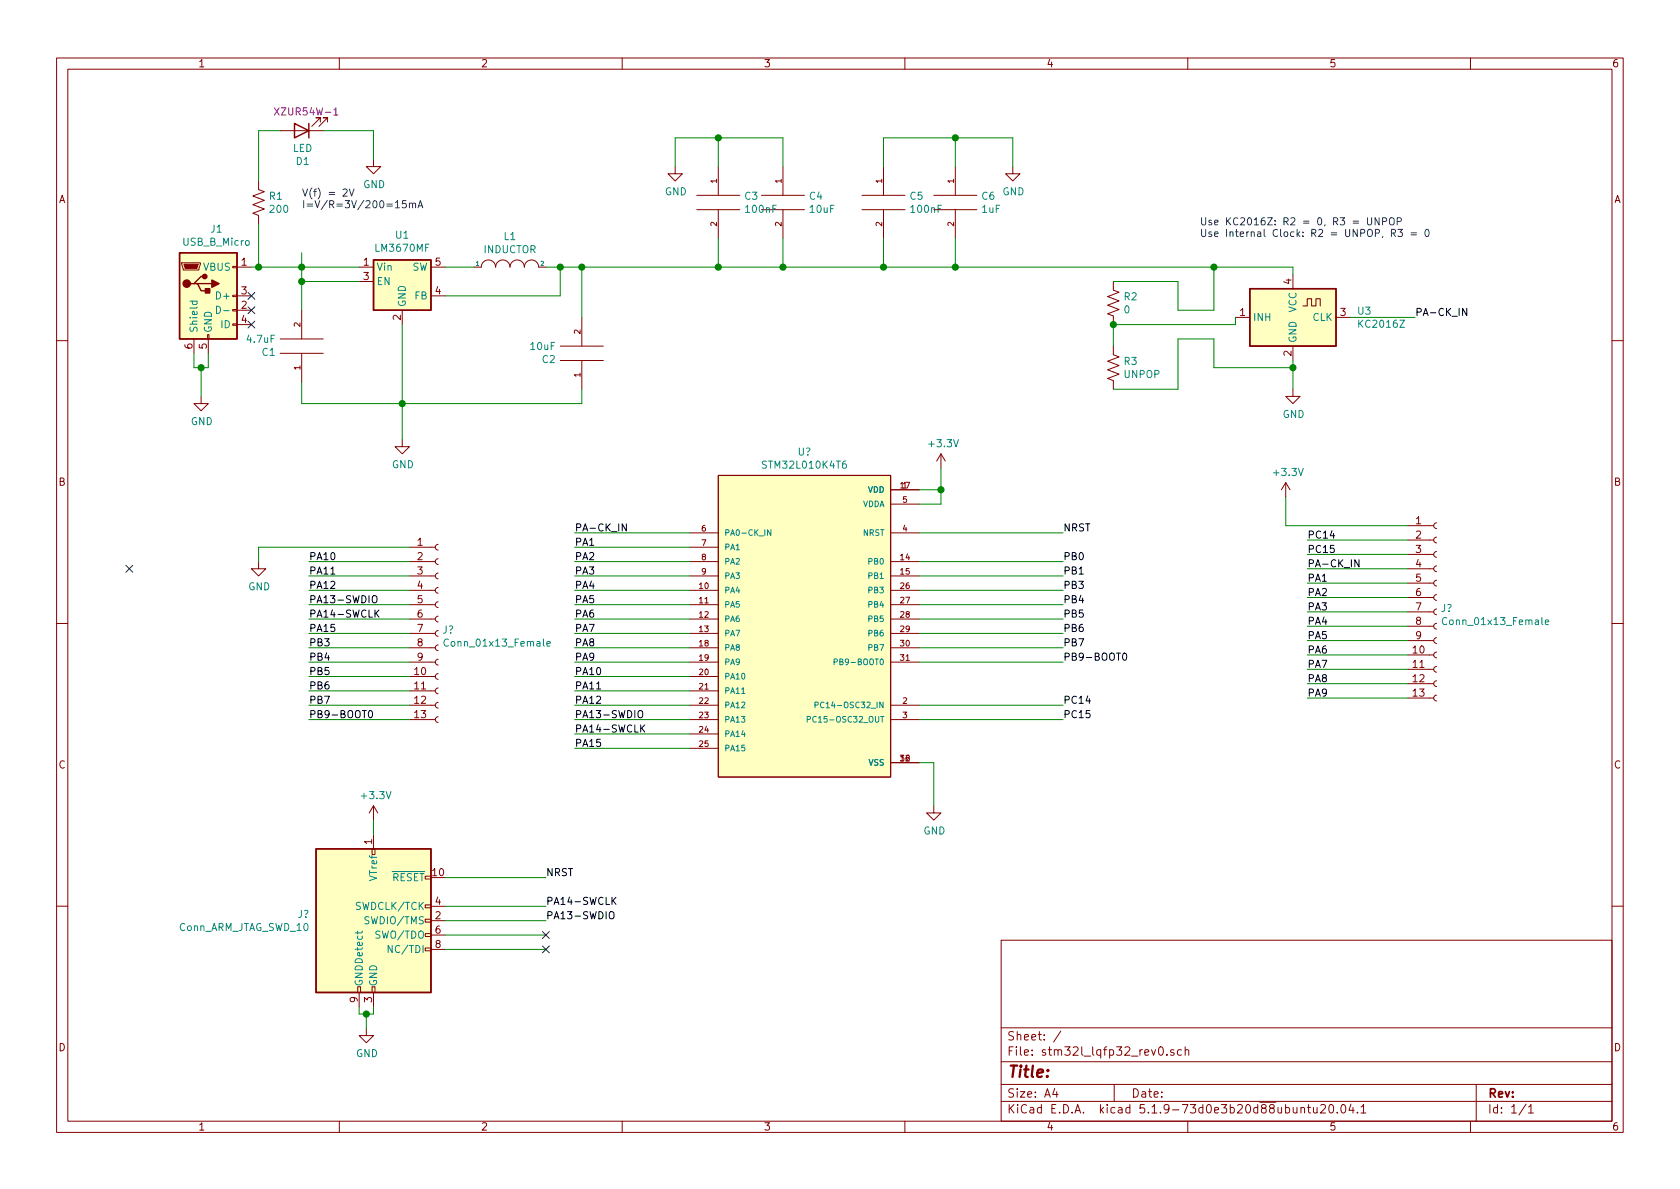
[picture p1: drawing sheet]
<svg xmlns="http://www.w3.org/2000/svg" width="297mm" height="210mm" viewBox="0 0 297 210" stroke-linecap="round" stroke-linejoin="round" font-family="sans-serif">
<g fill="none" stroke="#840000" stroke-width=".18">
<path d="M10 10.3h277v189.9h-277zM12 12.2h273v186.1h-273zM60 10.3v1.9M110 10.3v1.9M160 10.3v1.9M210 10.3v1.9M260 10.3v1.9M45.7 32v1.5l1 .4-2 .8 2 .7-2 .8 2 .8-2 .7 1 .4v1.5M49.5 23.1h7.6M56.6 21.6v-.8h-.7h.7l-1.5 1.5M57.9 21.6v-.8h-.8h.8l-1.5 1.5M66 28.2v1.3h1.3l-1.3 1.2-1.2-1.2h1.2"/>
<path d="M119.4 29.5v1.2h1.2l-1.2 1.3-1.3-1.3h1.3M123.2 37.1h7.6M123.2 34.5h7.6M127 29.5v5M127 37.1v5.1M134.6 37.1h7.6M134.6 34.5h7.6M138.4 29.5v5M138.4 37.1v5.1M152.4 37.1h7.6M152.4 34.5h7.6M156.2 29.5v5"/>
<path d="M156.2 37.1v5.1M165.1 37.1h7.6M165.1 34.5h7.6M168.9 29.5v5M168.9 37.1v5.1M179.1 29.5v1.2h1.2l-1.2 1.3-1.3-1.3h1.3M32.1 46.5h3.3v.2l-.2 1h-2.8zM34.3 59.9v2.6M36.7 59.2h.3v.7h-.3zM36.8 59.9v2.6M41.1 57.3h.8v.2h-.8zM41.1 54.7h.8v.3h-.8z"/>
<path d="M41.1 52.2h.8v.2h-.8zM41.1 47.1h.8v.3h-.8zM41.9 47.2h2.5M41.9 54.9h2.5M41.9 52.3h2.5M41.9 57.4h2.5M49.5 59.9h7.6M53.3 54.9v5M63.5 47.2h2.5M63.5 49.8h2.5M71.1 54.9v2.5M76.2 47.2h2.5"/>
<path d="M76.2 52.3h2.5M83.8 47.2h1.3a1.27 1.27 0 0 1 1.3-1.2 1.27 1.27 0 0 1 1.2 1.2 1.27 1.27 0 0 1 1.3-1.2 1.27 1.27 0 0 1 1.3 1.2 1.27 1.27 0 0 1 1.2-1.2 1.27 1.27 0 0 1 1.3 1.2 1.27 1.27 0 0 1 1.3-1.2 1.27 1.27 0 0 1 1.2 1.2h1.3M102.9 56.1v5.1M196.8 49.8v1.5l1.1 .4-2.1 .7 2.1 .8-2.1 .8 2.1 .7-2.1 .8 1 .4v1.5M218.4 56.1h2.6M228.6 48.5v2.5M230.4 54.1h.7v-1.3h.8v1.3h.8v-1.3h.7v1.3M236.2 56.1h2.6M10 60.2h2M35.6 70.1v1.3h1.2l-1.2 1.2-1.3-1.2h1.3M49.5 62.5h7.6M53.3 62.5v5.1"/>
<path d="M71.1 77.7v1.3h1.3l-1.3 1.3-1.3-1.3h1.3M99.1 61.2h7.6M99.1 63.7h7.6M102.9 63.7v5.1M196.8 61.2v1.5l1.1 .4-2.1 .8 2.1 .7-2.1 .8 2.1 .8-2.1 .7 1 .4v1.5M228.6 68.8v1.3h1.3l-1.3 1.3-1.3-1.3h1.3M228.6 61.2v2.5M285 60.2h2M45.7 99.3v1.3h1.3l-1.3 1.2-1.3-1.2h1.3M72.4 99.3h4.6M72.4 96.8h4.6M77.5 98.8l-.3 .1-.2 .3 .1 .4 .4 .2"/>
<path d="M77.5 96.3l-.3 .1-.2 .3 .1 .4 .4 .2M121.9 99.3h5.1M121.9 94.2h5.1M121.9 96.8h5.1M127 84.1h30.5v53.3h-30.5zM157.5 86.6h5.1M157.5 99.3h5.1M157.5 94.2h5.1M157.5 89.1h5.1M166.4 80.3l-.8 1.2M166.4 80.3v2.5M166.4 80.3l.7 1.2"/>
<path d="M227.3 85.3l-.7 1.3M227.3 85.3v2.6M227.3 85.3l.8 1.3M248.9 98h4.6M248.9 95.5h4.6M248.9 93h4.6M254 97.5l-.3 .1-.2 .4 .1 .3 .4 .2M254 95l-.3 .1-.2 .3 .1 .4 .4 .2M254 92.5l-.3 .1-.2 .3 .1 .4 .4 .2M10 110.3h2M72.4 104.4h4.6M72.4 106.9h4.6"/>
<path d="M72.4 109.5h4.6M72.4 112h4.6M72.4 101.8h4.6M72.4 114.5h4.6M72.4 117.1h4.6M72.4 119.6h4.6M77.5 119.1l-.3 .1-.2 .4 .1 .3 .4 .2M77.5 116.6l-.3 .1-.2 .3 .1 .4 .4 .2M77.5 114l-.3 .1-.2 .4 .1 .4 .4 .2M77.5 111.5l-.3 .1-.2 .3 .1 .4 .4 .2M77.5 109l-.3 .1-.2 .3 .1 .4 .4 .2M77.5 106.4l-.3 .1-.2 .4 .1 .3 .4 .2"/>
<path d="M77.5 103.9l-.3 .1-.2 .3 .1 .4 .4 .2M77.5 101.3l-.3 .1-.2 .4 .1 .4 .4 .2M121.9 104.4h5.1M121.9 106.9h5.1M121.9 109.5h5.1M121.9 112h5.1M121.9 101.8h5.1M121.9 114.5h5.1M121.9 117.1h5.1M121.9 119.6h5.1M157.5 104.4h5.1M157.5 106.9h5.1"/>
<path d="M157.5 109.5h5.1M157.5 112h5.1M157.5 101.8h5.1M157.5 114.5h5.1M157.5 117.1h5.1M248.9 118.4h4.6M248.9 115.8h4.6M248.9 113.3h4.6M248.9 110.7h4.6M248.9 108.2h4.6M248.9 105.7h4.6M248.9 103.1h4.6"/>
<path d="M248.9 100.6h4.6M254 117.9l-.3 .1-.2 .3 .1 .4 .4 .2M254 115.3l-.3 .1-.2 .3 .1 .4 .4 .2M254 112.8l-.3 .1-.2 .3 .1 .4 .4 .2M254 110.2l-.3 .1-.2 .4 .1 .3 .4 .2M254 107.7l-.3 .1-.2 .3 .1 .4 .4 .2M254 105.2l-.3 .1-.2 .3 .1 .4 .4 .2M254 102.6l-.3 .1-.2 .3 .1 .4 .4 .2M254 100.1l-.3 .1-.2 .3 .1 .4 .4 .2M285 110.3h2M72.4 124.7h4.6M72.4 122.2h4.6"/>
<path d="M72.4 127.2h4.6M77.5 126.7l-.3 .1-.2 .4 .1 .4 .4 .2M77.5 124.2l-.3 .1-.2 .3 .1 .4 .4 .2M77.5 121.7l-.3 .1-.2 .3 .1 .4 .4 .2M121.9 124.7h5.1M121.9 122.2h5.1M121.9 127.2h5.1M121.9 129.8h5.1M121.9 132.3h5.1M157.5 134.9h5.1M157.5 124.7h5.1M157.5 127.2h5.1"/>
<path d="M248.9 123.4h4.6M248.9 120.9h4.6M254 122.9l-.3 .1-.2 .4 .1 .3 .4 .2M254 120.4l-.3 .1-.2 .3 .1 .4 .4 .2M65.8 150.1h.5v1h-.5zM66 142.5v2.5M66 147.6v2.5M66 142.5l-.7 1.3M66 142.5l.8 1.3M75.2 154.9h1v.5h-1zM165.1 142.5v1.3h1.3l-1.3 1.2-1.3-1.2h1.3M10 160.2h2"/>
<path d="M63.2 174.5h.6v1h-.6zM63.5 175.5v2.5M65.8 174.5h.5v1h-.5zM66 175.5v2.5M75.2 160h1v.5h-1zM75.2 165.1h1v.5h-1zM75.2 162.6h1v.5h-1zM75.2 167.6h1v.5h-1zM76.2 162.8h2.5M76.2 160.3h2.5M76.2 165.3h2.5M76.2 167.9h2.5"/>
<path d="M177 166.3h108v32h-108zM285 160.2h2M60 198.3v1.9M64.8 181.9v1.2h1.2l-1.2 1.3-1.3-1.3h1.3M110 198.3v1.9M160 198.3v1.9M177 194.8h108M177 191.8h108M177 187.8h108M177 181.8h108M186.5 192.5l-.4 1h1M186.8 193v1"/>
<path d="M187.6 182.3l-1.3 2M197 191.8v3M205 185.3l.2-.2a.8 .8 0 0 1 .5 .8 .8 .8 0 0 1-.5 .7l-.2-.1-.2-.5zM206.3 186.5v.1M207.5 185.7a.37 .37 0 0 0-.5 .1v.2l.5 .2 .1 .1-.2 .3-.4-.1M208.9 185.7l-.4-.1-.3 .3 .1 .6 .2 .1 .4-.1M209.5 185.7h.1a.37 .37 0 0 1 .6 .1v.8M209.5 185.1v1.5M210 198.3v1.9M230 196l.2-.2 .4 .1 .1 .9M230 195.8v1M231.2 195.8h.5"/>
<path d="M231.4 195.3v1.3l.3 .2M232.2 195.8l.1 .9 .4 .1 .2-.1M232.9 195.8v1M233.5 195.5l.2-.2h.4l.3 .5-.9 1h.9M235.2 195.4l.2-.1a.94 .94 0 0 1 0 1.5 .82 .82 0 0 1-.2-1.4zM236.4 196.7v.1M237.3 195.4l.1-.1a.8 .8 0 0 1 .6 .8 .8 .8 0 0 1-.6 .7 1 1 0 0 1-.1-1.4zM238.9 195.2l-.4 1.1h.9M239.2 195.8v1M240 196.7v.1M240.6 195.8l.5-.5v1.5M240.6 196.8h.9"/>
<path d="M260 198.3v1.9M261 191.8v6.5M269.8 195.2l-1.2 2M270.3 195.8l.4-.5v1.5M270.3 196.8h.8"/>
</g>
<g fill="#ffffc2" stroke="#ffffc2" stroke-width=".18">
<path d="M31.7 44.7h10.2v15.2h-10.2z"/>
<path d="M221 51h15.2v10.2h-15.2z"/>
<path d="M66 46h10.2v8.9h-10.2z"/>
<path d="M127 84.1h30.5v53.3h-30.5z"/>
<path d="M55.9 150.1h20.3v25.4h-20.3z"/>
</g>
<path d="M52.1 21.8l2.5 1.3-2.5 1.3zM54.6 21.8v2.6M31.7 44.7h10.2v15.2h-10.2zM34.3 50.2h.6l.7 1.2h1.2M34.9 50.2h2.6M36.2 48.9h-.6l-1.3 1.3h-.6M66 46h10.2v8.9h-10.2zM221 51h15.2v10.2h-15.2zM55.9 150.1h20.3v25.4h-20.3z" fill="none" stroke="#840000" stroke-width=".25"/>
<g fill="#840000" stroke="#840000" stroke-width=".25">
<path d="M36.3 51h.8v.8h-.8z"/>
<path d="M37.5 49.5l1.2 .7-1.2 .6z"/>
<circle cx="33" cy="50.2" r=".63"/>
<circle cx="36.2" cy="48.9" r=".38"/>
</g>
<path d="M32.5 46.7h2.6l-.3 .8h-2z" fill="#840000" stroke="#840000" stroke-width=".18"/>
<g fill="none" stroke="#008484" stroke-width=".18">
<path d="M33.6 53.3h1.2M34.1 53.3l-.1 .3 .2 .3 .6-.1v-.5M38.3 54.1a.64 .64 0 0 1 .7 .7 .64 .64 0 0 1-.7 .6zM39.5 54.9h1M136.3 93.7v1l-.6-1v1M149.6 81.5l-.4 .1a.87 .87 0 0 0 0 1.2l.4-.1v-.6l-.4-.1-.3 .3M79.3 113.1a.6 .6 0 0 0-.9 .5 .6 .6 0 0 0 .6 .7l.3-.2M96.7 113.8l.6-.1-.1-.2-.3-.1-.2 .2v.6h.5M147.5 117.1l.5-.1v-.4l-.5-.1v1M255.8 109.3a.6 .6 0 0 0-.8 .4 .6 .6 0 0 0 .6 .8l.2-.2M273.2 110l.6-.1v-.2l-.4-.1-.2 .2 .1 .6h.5M131.1 122.6h.6"/>
<path d="M142.7 127.2h.5l.1-.4-.6-.1v1M144.1 124.7l.5-.1v-.4l-.5-.1v1.1M145.7 124.2a.46 .46 0 0 0-.6 .4 .46 .46 0 0 0 .6 .5M63.2 164.7v.4M64.1 164.7l-.2 .3h-1.1M69.3 167.2v1.2l-.7-1.2v1.2"/>
</g>
<path d="M48.5 19.1l.9 1.2M49.4 19.1l-.9 1.2M59 20.3h.8" fill="none" stroke="#840084" stroke-width=".18"/>
<g fill="none" stroke="#008400" stroke-width=".18">
<path d="M45.7 39.6v7.6M49.5 23.1h-3.8v8.9M57.1 23.1h8.9v5.1M119.4 29.5v-5.1h19v5.1M127 24.4v5.1M156.2 29.5v-5.1h22.9v5.1M168.9 24.4v5.1M44.4 47.2h19.1M53.3 49.8h10.2M53.3 44.7v10.2M71.1 57.4v20.3M78.7 47.2h5.1"/>
<path d="M96.5 47.2h132.1v1.3M99.1 47.2v5.1h-20.4M102.9 47.2v8.9M127 42.2v5M138.4 42.2v5M156.2 42.2v5M168.9 42.2v5M214.6 47.2v7.7h-6.3v-5.1h-11.5M218.4 56.1v1.3h-21.6v3.8M238.8 56.1h11.4M34.3 62.5v2.5h2.5v-2.5M35.6 65v5.1"/>
<path d="M53.3 67.6v3.8h49.6v-2.6M228.6 65h-14v-5.1h-6.3v8.9h-11.5M228.6 63.7v5.1M54.6 99.3h17.8M72.4 96.8h-26.7v2.5M101.6 94.2h20.3M101.6 99.3h20.3M101.6 96.8h20.3M162.6 86.6h3.8M162.6 94.2h25.4M162.6 99.3h25.4M166.4 82.8v6.3h-3.8"/>
<path d="M227.3 87.9v5.1h21.6M231.1 95.5h17.8M231.1 98h17.8M54.6 112h17.8M54.6 117.1h17.8M54.6 104.4h17.8M54.6 106.9h17.8M54.6 109.5h17.8M54.6 114.5h17.8M54.6 119.6h17.8M54.6 101.8h17.8M101.6 112h20.3"/>
<path d="M101.6 117.1h20.3M101.6 104.4h20.3M101.6 106.9h20.3M101.6 109.5h20.3M101.6 114.5h20.3M101.6 119.6h20.3M101.6 101.8h20.3M162.6 112h25.4M162.6 117.1h25.4M162.6 104.4h25.4M162.6 106.9h25.4M162.6 109.5h25.4"/>
<path d="M162.6 114.5h25.4M162.6 101.8h25.4M231.1 100.6h17.8M231.1 103.1h17.8M231.1 105.7h17.8M231.1 108.2h17.8M231.1 110.7h17.8M231.1 113.3h17.8M231.1 115.8h17.8M231.1 118.4h17.8M54.6 124.7h17.8M54.6 127.2h17.8"/>
<path d="M54.6 122.2h17.8M101.6 124.7h20.3M101.6 127.2h20.3M101.6 122.2h20.3M101.6 129.8h20.3M101.6 132.3h20.3M162.6 124.7h25.4M162.6 127.2h25.4M162.6 134.9h2.5v7.6M231.1 120.9h17.8M231.1 123.4h17.8M66 145v2.6"/>
<path d="M78.7 155.2h17.8M63.5 178v1.3h2.5v-1.3M64.8 179.3v2.6M78.7 162.8h17.8M78.7 160.3h17.8M78.7 167.9h17.8M78.7 165.3h17.8"/>
</g>
<g fill="none" stroke="#000" stroke-width=".18">
<path d="M259.3 54.5v1.3l-.7-1.3v1.3M110.7 92.6v1.3l-.7-1.3v1.3M240.3 99v1.2l-.8-1.2v1.2M58.5 101.5h.7M65.9 105.5a.45 .45 0 0 1 .7 0 .88 .88 0 0 1-.3 1.1l-.3-.1a1.07 1.07 0 0 1-.1-1zM66.5 108.4l.5 .7M67 107.9l-.7 .7M198.6 115.6l.2-.1a.67 .67 0 0 1 .4 .6 .67 .67 0 0 1-.4 .7l-.3-.5zM65.3 125.8l.1-.2a.67 .67 0 0 1 .5 .7 .67 .67 0 0 1-.5 .6l-.3-.5zM105.5 121.8h.7M112.9 125.8a.45 .45 0 0 1 .7 0 .88 .88 0 0 1-.3 1.1h-.3a1.07 1.07 0 0 1-.1-1.1zM113.5 128.7l.5 .8"/>
<path d="M114 128.2l-.7 .7M108.4 159.2l.5 .7M108.9 158.7l-.7 .7M107.8 161.4a.45 .45 0 0 1 .7 0 .88 .88 0 0 1-.2 1.1l-.4-.1a1.07 1.07 0 0 1-.1-1z"/>
</g>
<g fill="none" stroke="#0000c2" stroke-width=".18">
<path d="M60.7 33.5l.4-.1 .3 .4-.8 .9h.8M61.7 33.4l.5 1.3 .4-1.3M71.8 35.5h-.6l-.1 .6 .5-.1 .3 .2v.3l-.3 .2-.5-.1M72.4 36l.2-.1 .3 .1v.7M72.4 35.9v.8M72.9 36.1l.2-.2 .3 .1 .1 .7M73.9 36.7l.4-1.2 .5 1.2M74 36.4h.6M241.8 38.5v1l.2 .3 .4-.1 .1-.2v-1M243.8 38.5v1.3l-.7-1.3v1.3M244.4 39.2l.7-.1 .1-.2-.1-.3-.2-.1h-.5v1.3M245.7 38.7l.1-.1a.42 .42 0 0 1 .7 .1 .88 .88 0 0 1-.3 1.1l-.4-.1a1.07 1.07 0 0 1-.1-1z"/>
<path d="M247 39.2l.7-.1v-.5l-.7-.1v1.3M246 41.2h.6l.1-.5-.2-.1h-.5v1.2M246.3 41.2l.4 .6M247.2 40.6h.8l-.5 .4 .4 .2v.5l-.2 .1-.5-.1M249.5 41.2h.9M249.5 41.5h.9M252.1 40.7l.1-.1a.67 .67 0 0 1 .5 .6 .67 .67 0 0 1-.5 .6l-.3-.5z"/>
</g>
<g fill="#008400" stroke="#008400" stroke-width=".25">
<circle cx="156.2" cy="47.2" r=".51"/>
<circle cx="102.9" cy="47.2" r=".51"/>
<circle cx="99.1" cy="47.2" r=".51"/>
<circle cx="71.1" cy="71.4" r=".51"/>
<circle cx="53.3" cy="49.8" r=".51"/>
<circle cx="53.3" cy="47.2" r=".51"/>
<circle cx="45.7" cy="47.2" r=".51"/>
<circle cx="166.4" cy="86.6" r=".51"/>
<circle cx="196.9" cy="57.4" r=".51"/>
<circle cx="64.8" cy="179.3" r=".51"/>
<circle cx="127" cy="24.4" r=".51"/>
<circle cx="168.9" cy="24.4" r=".51"/>
<circle cx="138.4" cy="47.2" r=".51"/>
<circle cx="127" cy="47.2" r=".51"/>
<circle cx="228.6" cy="65" r=".51"/>
<circle cx="214.6" cy="47.2" r=".51"/>
<circle cx="168.9" cy="47.2" r=".51"/>
<circle cx="35.6" cy="65" r=".51"/>
</g>
<path d="M43.8 54.2l1.3 1.3M43.8 56.8l1.3 1.2M43.8 51.7l1.3 1.2M45.1 54.2l-1.3 1.3M45.1 56.8l-1.3 1.2M45.1 51.7l-1.3 1.2M22.3 100l1.2 1.2M23.5 100l-1.2 1.2M95.9 167.3l1.2 1.2M95.9 164.7l1.2 1.3M97.1 167.3l-1.2 1.2M97.1 164.7l-1.2 1.3" fill="none" stroke="#000084" stroke-width=".18"/>
<text font-size="2.8" fill="#840000" x="178" y="190.5">Title:</text>
<g font-size="2.1" fill="#840000">
<text x="178" y="184">Sheet: /</text>
<text x="178" y="186.7">File: stm32l_lqfp32_rev0.sch</text>
<text x="178" y="196.9">KiCad E.D.A. kicad 5.1.9-73d0e3b20d88ubuntu20.04.1</text>
<text x="178" y="194.1">Size: A4</text>
<text x="200" y="194.1">Date:</text>
<text x="263" y="194.1">Rev:</text>
<text x="263" y="196.9">Id: 1/1</text>
</g>
<g font-size="1.8" fill="#840000">
<text x="35" y="11.9">1</text>
<text x="85" y="11.9">2</text>
<text x="135" y="11.9">3</text>
<text x="185" y="11.9">4</text>
<text x="235" y="11.9">5</text>
<text x="285" y="11.9">6</text>
<text x="10.4" y="35.9">A</text>
<text x="285.4" y="35.9">A</text>
<text x="42.7" y="47">1</text>
<text x="64.3" y="47">1</text>
<text x="77" y="47">5</text>
<text x="42.7" y="52.1">3</text>
<text x="64.3" y="49.5">3</text>
<text x="77" y="52.1">4</text>
<text x="228.3" y="50.3" transform="rotate(-90 228.3 50.3)">4</text>
<text x="42.7" y="54.6">2</text>
<text x="42.7" y="57.1">4</text>
<text x="70.9" y="56.6" transform="rotate(-90 70.9 56.6)">2</text>
<text x="219.2" y="55.9">1</text>
<text x="237" y="55.9">3</text>
<text x="34" y="61.7" transform="rotate(-90 34 61.7)">6</text>
<text x="36.6" y="61.7" transform="rotate(-90 36.6 61.7)">5</text>
<text x="228.3" y="63" transform="rotate(-90 228.3 63)">2</text>
<text x="10.4" y="85.9">B</text>
<text x="285.4" y="85.9">B</text>
<text x="250.3" y="92.7">1</text>
<text x="250.3" y="95.2">2</text>
<text x="73.8" y="96.5">1</text>
<text x="73.8" y="99.1">2</text>
<text x="73.8" y="101.6">3</text>
<text x="250.3" y="97.8">3</text>
<text x="250.3" y="100.3">4</text>
<text x="73.8" y="104.1">4</text>
<text x="73.8" y="106.7">5</text>
<text x="250.3" y="102.9">5</text>
<text x="250.3" y="105.4">6</text>
<text x="250.3" y="107.9">7</text>
<text x="73.8" y="109.2">6</text>
<text x="73.8" y="111.8">7</text>
<text x="250.3" y="110.5">8</text>
<text x="250.3" y="113">9</text>
<text x="73.3" y="119.4">10</text>
<text x="73.8" y="114.3">8</text>
<text x="73.8" y="116.8">9</text>
<text x="249.9" y="115.6">10</text>
<text x="249.9" y="118.1">11</text>
<text x="73.3" y="121.9">11</text>
<text x="73.3" y="124.5">12</text>
<text x="249.9" y="120.6">12</text>
<text x="249.9" y="123.2">13</text>
<text x="73.3" y="127">13</text>
<text x="10.4" y="135.9">C</text>
<text x="285.4" y="135.9">C</text>
<text x="65.8" y="149.3" transform="rotate(-90 65.8 149.3)">1</text>
<text x="76.5" y="154.9">10</text>
<text x="77" y="160">4</text>
<text x="77" y="162.6">2</text>
<text x="77" y="165.1">6</text>
<text x="77" y="167.6">8</text>
<text x="63.2" y="177.3" transform="rotate(-90 63.2 177.3)">9</text>
<text x="65.8" y="177.3" transform="rotate(-90 65.8 177.3)">3</text>
<text x="10.4" y="185.9">D</text>
<text x="285.4" y="185.9">D</text>
<text x="35" y="199.9">1</text>
<text x="85" y="199.9">2</text>
<text x="135" y="199.9">3</text>
<text x="185" y="199.9">4</text>
<text x="235" y="199.9">5</text>
<text x="285" y="199.9">6</text>
</g>
<text font-size="1.8" fill="#840084" x="49.2" y="20.4">XZUR54W-1</text>
<g font-size="1.8" fill="#008484">
<text x="51.8" y="26.9">LED</text>
<text x="52.4" y="29.2">D1</text>
<text x="47.7" y="35.3">R1</text>
<text x="64.2" y="33.3">GND</text>
<text x="117.6" y="34.5">GND</text>
<text x="131.7" y="35.3">C3</text>
<text x="143.2" y="35.3">C4</text>
<text x="160.9" y="35.3">C5</text>
<text x="173.6" y="35.3">C6</text>
<text x="177.2" y="34.5">GND</text>
<text x="37.3" y="41.1">J1</text>
<text x="47.9" y="37.6">200</text>
<text x="132" y="37.6">100nF</text>
<text x="143.3" y="37.6">10uF</text>
<text x="161.2" y="37.6">100nF</text>
<text x="173.7" y="37.6">1uF</text>
<text x="32.4" y="43.5">USB_B_Micro</text>
<text x="36" y="47.9">VBUS</text>
<text x="66.5" y="47.9">Vin</text>
<text x="66.6" y="44.5">LM3670MF</text>
<text x="70" y="42.2">U1</text>
<text x="72.8" y="47.9">SW</text>
<text x="85.5" y="44.8">INDUCTOR</text>
<text x="89.2" y="42.5">L1</text>
<text x="38.6" y="53">D+</text>
<text x="66.5" y="50.4">EN</text>
<text x="73.3" y="53">FB</text>
<text x="198.8" y="53.1">R2</text>
<text x="34.9" y="58.9" transform="rotate(-90 34.9 58.9)">Shield</text>
<text x="37.5" y="58.9" transform="rotate(-90 37.5 58.9)">GND</text>
<text x="39.1" y="58">ID</text>
<text x="71.8" y="54.4" transform="rotate(-90 71.8 54.4)">GND</text>
<text x="198.8" y="55.4">0</text>
<text x="221.5" y="56.8">INH</text>
<text x="229.2" y="55.3" transform="rotate(-90 229.2 55.3)">VCC</text>
<text x="232.1" y="56.8">CLK</text>
<text x="240.1" y="55.6">U3</text>
<text x="240.5" y="58">KC2016Z</text>
<text x="43.8" y="60.6">4.7uF</text>
<text x="46.4" y="62.9">C1</text>
<text x="93.9" y="61.9">10uF</text>
<text x="95.9" y="64.2">C2</text>
<text x="198.8" y="64.5">R3</text>
<text x="229.2" y="60.7" transform="rotate(-90 229.2 60.7)">GND</text>
<text x="198.8" y="66.8">UNPOP</text>
<text x="33.7" y="75.2">GND</text>
<text x="226.8" y="73.9">GND</text>
<text x="69.3" y="82.8">GND</text>
<text x="135.2" y="82.9">STM32L010K4T6</text>
<text x="141.1" y="80.6">U?</text>
<text x="164.4" y="79.1">+3.3V</text>
<text x="225.4" y="84.2">+3.3V</text>
<text x="43.9" y="104.4">GND</text>
<text x="78.3" y="112">J?</text>
<text x="254.8" y="108.2">J?</text>
<text x="255.7" y="110.5">Conn_01x13_Female</text>
<text x="79.2" y="114.3">Conn_01x13_Female</text>
<text x="64.1" y="141.3">+3.3V</text>
<text x="163.3" y="147.6">GND</text>
<text x="66.7" y="155.6" transform="rotate(-90 66.7 155.6)">VTref</text>
<text x="69.3" y="155.8">RESET</text>
<text x="63.3" y="160.9">SWDCLK/TCK</text>
<text x="31.5" y="164.6">Conn_ARM_JTAG_SWD_10</text>
<text x="52.7" y="162.3">J?</text>
<text x="65" y="163.4">SWDIO/TMS</text>
<text x="66.7" y="166">SWO/TDO</text>
<text x="69.3" y="168.5">NC/TDI</text>
<text x="64.1" y="174.5" transform="rotate(-90 64.1 174.5)">GNDDetect</text>
<text x="66.7" y="174.5" transform="rotate(-90 66.7 174.5)">GND</text>
<text x="62.9" y="186.9">GND</text>
</g>
<g font-size="1.8" fill="#0000c2">
<text x="53.3" y="34.8">V(f) = 2V</text>
<text x="53.3" y="36.8">I=V/R=3V/200=15mA</text>
<text x="212.1" y="39.8">Use KC2016Z: R2 = 0, R3 = UNPOP</text>
<text x="212.1" y="41.9">Use Internal Clock: R2 = UNPOP, R3 = 0</text>
</g>
<g font-size="1.8">
<text x="250.2" y="55.9">PA-CK_IN</text>
<text x="101.6" y="94">PA-CK_IN</text>
<text x="188" y="94">NRST</text>
<text x="231.1" y="95.2">PC14</text>
<text x="54.6" y="99.1">PA10</text>
<text x="54.6" y="101.6">PA11</text>
<text x="101.6" y="101.6">PA3</text>
<text x="101.6" y="99.1">PA2</text>
<text x="101.6" y="96.5">PA1</text>
<text x="188" y="99.1">PB0</text>
<text x="188" y="101.6">PB1</text>
<text x="231.1" y="100.3">PA-CK_IN</text>
<text x="231.1" y="97.8">PC15</text>
<text x="54.6" y="106.7">PA13-SWDIO</text>
<text x="54.6" y="104.1">PA12</text>
<text x="101.6" y="106.7">PA5</text>
<text x="101.6" y="104.1">PA4</text>
<text x="188" y="104.1">PB3</text>
<text x="188" y="106.7">PB4</text>
<text x="231.1" y="105.4">PA2</text>
<text x="231.1" y="107.9">PA3</text>
<text x="231.1" y="102.9">PA1</text>
<text x="54.6" y="109.2">PA14-SWCLK</text>
<text x="54.6" y="111.8">PA15</text>
<text x="101.6" y="111.8">PA7</text>
<text x="101.6" y="109.2">PA6</text>
<text x="188" y="111.8">PB6</text>
<text x="188" y="109.2">PB5</text>
<text x="231.1" y="110.5">PA4</text>
<text x="231.1" y="113">PA5</text>
<text x="54.6" y="116.8">PB4</text>
<text x="54.6" y="119.4">PB5</text>
<text x="54.6" y="114.3">PB3</text>
<text x="101.6" y="114.3">PA8</text>
<text x="101.6" y="119.4">PA10</text>
<text x="101.6" y="116.8">PA9</text>
<text x="188" y="116.8">PB9-BOOT0</text>
<text x="188" y="114.3">PB7</text>
<text x="231.1" y="118.1">PA7</text>
<text x="231.1" y="115.6">PA6</text>
<text x="54.6" y="124.5">PB7</text>
<text x="54.6" y="121.9">PB6</text>
<text x="101.6" y="124.5">PA12</text>
<text x="101.6" y="121.9">PA11</text>
<text x="188" y="124.5">PC14</text>
<text x="231.1" y="123.2">PA9</text>
<text x="231.1" y="120.6">PA8</text>
<text x="54.6" y="127">PB9-BOOT0</text>
<text x="101.6" y="129.5">PA14-SWCLK</text>
<text x="101.6" y="127">PA13-SWDIO</text>
<text x="188" y="127">PC15</text>
<text x="101.6" y="132.1">PA15</text>
<text x="96.5" y="154.9">NRST</text>
<text x="96.5" y="160">PA14-SWCLK</text>
<text x="96.5" y="162.6">PA13-SWDIO</text>
</g>
<g font-size="1.4" fill="#840000">
<text x="126.7" y="32.4" transform="rotate(-90 126.7 32.4)">1</text>
<text x="138.2" y="32.4" transform="rotate(-90 138.2 32.4)">1</text>
<text x="156" y="32.4" transform="rotate(-90 156 32.4)">1</text>
<text x="168.7" y="32.4" transform="rotate(-90 168.7 32.4)">1</text>
<text x="126.7" y="40" transform="rotate(-90 126.7 40)">2</text>
<text x="138.2" y="40" transform="rotate(-90 138.2 40)">2</text>
<text x="156" y="40" transform="rotate(-90 156 40)">2</text>
<text x="168.7" y="40" transform="rotate(-90 168.7 40)">2</text>
<text x="53.1" y="57.8" transform="rotate(-90 53.1 57.8)">2</text>
<text x="102.6" y="59" transform="rotate(-90 102.6 59)">2</text>
<text x="53.1" y="65.4" transform="rotate(-90 53.1 65.4)">1</text>
<text x="102.6" y="66.7" transform="rotate(-90 102.6 66.7)">1</text>
<text x="159.2" y="86.4">17</text>
<text x="159.6" y="86.4">1</text>
<text x="159.6" y="88.9">5</text>
<text x="124.1" y="94">6</text>
<text x="159.6" y="94">4</text>
<text x="124.1" y="96.5">7</text>
<text x="124.1" y="99.1">8</text>
<text x="124.1" y="101.6">9</text>
<text x="159.2" y="99.1">14</text>
<text x="159.2" y="101.6">15</text>
<text x="123.7" y="104.1">10</text>
<text x="123.7" y="106.7">11</text>
<text x="159.2" y="104.1">26</text>
<text x="159.2" y="106.7">27</text>
<text x="123.7" y="109.2">12</text>
<text x="123.7" y="111.8">13</text>
<text x="159.2" y="109.2">28</text>
<text x="159.2" y="111.8">29</text>
<text x="123.7" y="114.3">18</text>
<text x="123.7" y="116.8">19</text>
<text x="123.7" y="119.4">20</text>
<text x="159.2" y="114.3">30</text>
<text x="159.2" y="116.8">31</text>
<text x="123.7" y="121.9">21</text>
<text x="123.7" y="124.5">22</text>
<text x="159.6" y="124.5">2</text>
<text x="123.7" y="127">23</text>
<text x="123.7" y="129.5">24</text>
<text x="159.6" y="127">3</text>
<text x="123.7" y="132.1">25</text>
<text x="159.2" y="134.6">16</text>
</g>
<g font-size="1.4" fill="#008484">
<text x="152.5" y="89.7">VDDA</text>
<text x="153.5" y="87.1">VDD</text>
<text x="128" y="94.7">PA0-CK_IN</text>
<text x="152.6" y="94.7">NRST</text>
<text x="128" y="97.3">PA1</text>
<text x="128" y="99.8">PA2</text>
<text x="153.7" y="99.8">PB0</text>
<text x="128" y="104.9">PA4</text>
<text x="128" y="107.4">PA5</text>
<text x="128" y="102.4">PA3</text>
<text x="153.7" y="102.4">PB1</text>
<text x="153.7" y="104.9">PB3</text>
<text x="153.7" y="107.4">PB4</text>
<text x="128" y="110">PA6</text>
<text x="128" y="112.5">PA7</text>
<text x="153.7" y="110">PB5</text>
<text x="153.7" y="112.5">PB6</text>
<text x="128" y="115.1">PA8</text>
<text x="128" y="117.6">PA9</text>
<text x="148.4" y="117.6">PB9-BOOT0</text>
<text x="153.7" y="115.1">PB7</text>
<text x="128" y="120.1">PA10</text>
<text x="128" y="122.7">PA11</text>
<text x="128" y="125.2">PA12</text>
<text x="145.6" y="125.2">PC14-OSC32_IN</text>
<text x="128" y="127.8">PA13</text>
<text x="128" y="130.3">PA14</text>
<text x="144" y="127.8">PC15-OSC32_OUT</text>
<text x="128" y="132.8">PA15</text>
<text x="153.6" y="135.4">VSS</text>
</g>
<g font-size="1.1" fill="#008484">
<text x="84.2" y="47">1</text>
<text x="95.6" y="47">2</text>
</g>
</svg>
